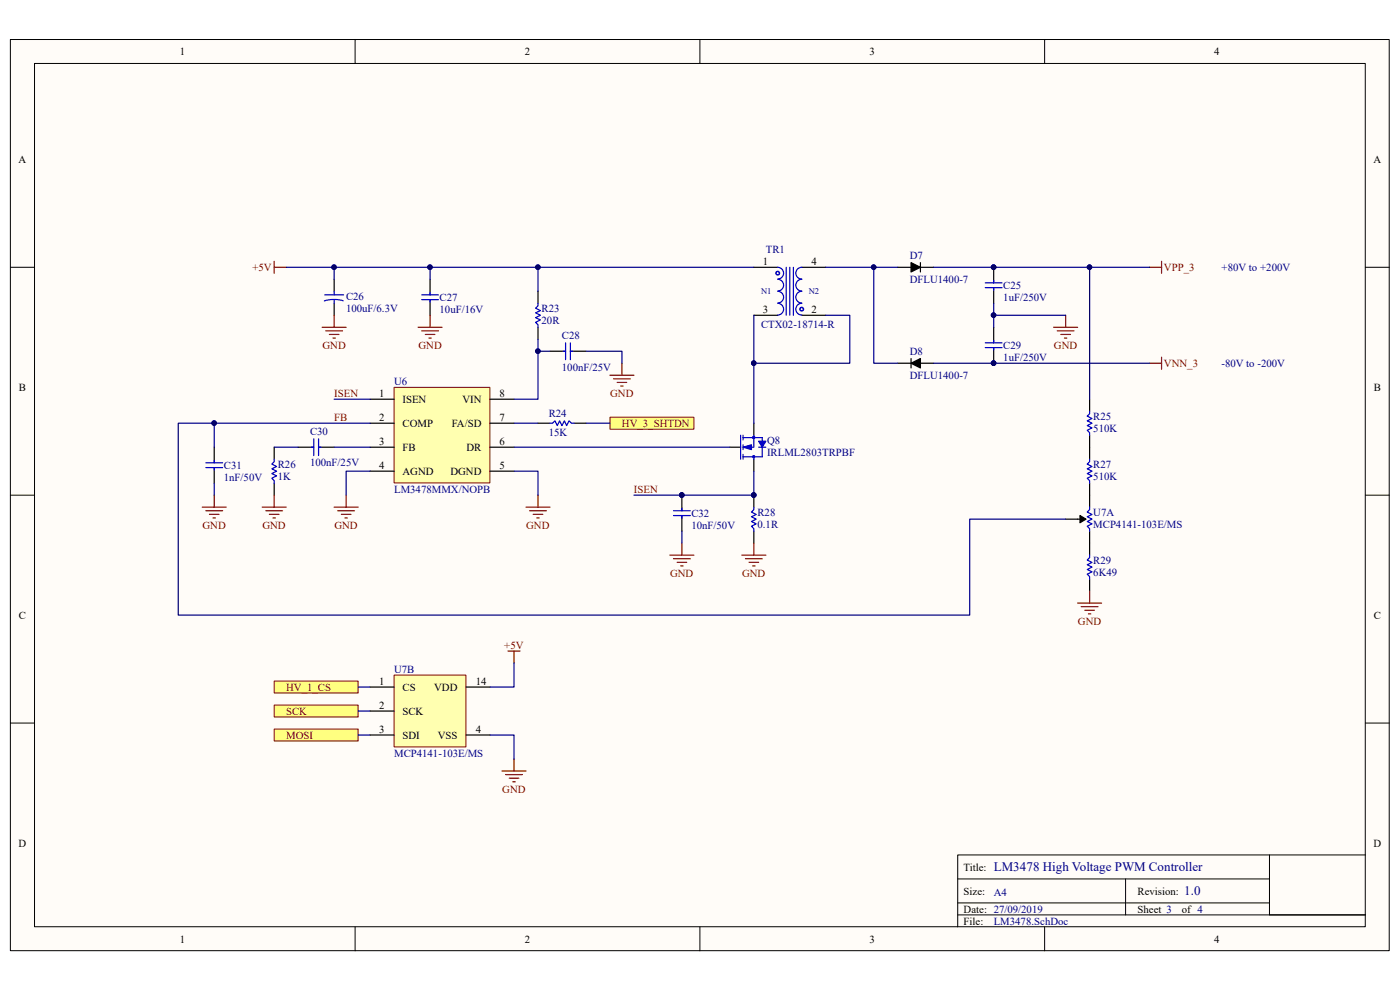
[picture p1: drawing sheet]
<svg xmlns="http://www.w3.org/2000/svg" width="297mm" height="210mm" viewBox="0 0 297 210" stroke-linecap="round" stroke-linejoin="round" font-family="sans-serif">
<path d="M2.2 8.4h292.5v193.3h-292.5z" fill="#fffcf8"/>
<path d="M2.2 8.4h292.5v193.3h-292.5z" fill="none" stroke="#000" stroke-width=".21"/>
<path d="M7.4 13.5h282.2v183.1h-282.2z" fill="#fffcf8"/>
<g fill="none" stroke="#000" stroke-width=".21">
<path d="M7.3 13.5h282.3v183.1h-282.3zM75.3 8.4v5.1M148.5 8.4v5.1M221.6 8.4v5.1M2.2 56.7h5.1M289.7 56.7h5.1M2.2 105h5.1M289.7 105h5.1M2.2 153.4h5.1M289.7 153.4h5.1M75.3 196.6v5.1M148.5 196.6v5.1"/>
<path d="M203.2 186.5h66.1M203.2 194.1h86.5M203.2 191.5h66.1M221.6 196.6v5.1M238.8 186.5v7.6M269.3 181.4v12.7M289.7 181.4h-86.5v15.2"/>
</g>
<path d="M159.9 56.7h5.1M170.1 56.7h5.1M190.5 56.7h3M193.3 55.7l2 1-2 1zM195 56.7h3.1M195.3 55.7v2M159.9 66.9h5.1M170.1 66.9h5.1M190.5 77.1h3M193.3 77.1l2-1v1.9zM193.3 76.1v1.9M195 77.1h3.1" fill="none" stroke="#000" stroke-width=".25"/>
<path d="M165 56.7a1.25 1.25 0 0 1 1.2 1.3 1.25 1.25 0 0 1-1.2 1.2M165 59.2a1.25 1.25 0 0 1 1.2 1.3 1.25 1.25 0 0 1-1.2 1.2M166.8 56.7v10.2M167.6 56.7v10.2M168.3 56.7v10.2M170.1 59.2a1.25 1.25 0 0 0-1.3 1.3 1.25 1.25 0 0 0 1.3 1.2M170.1 56.7a1.25 1.25 0 0 0-1.3 1.3 1.25 1.25 0 0 0 1.3 1.2M165 61.8a1.25 1.25 0 0 1 1.2 1.2 1.25 1.25 0 0 1-1.2 1.3M165 64.3a1.25 1.25 0 0 1 1.2 1.3 1.25 1.25 0 0 1-1.2 1.2M170.1 64.3a1.25 1.25 0 0 0-1.3 1.3 1.25 1.25 0 0 0 1.3 1.2M170.1 61.8a1.25 1.25 0 0 0-1.3 1.2 1.25 1.25 0 0 0 1.3 1.3" fill="none" stroke="#00f" stroke-width=".25"/>
<g fill="none" stroke="#00f" stroke-width=".76">
<circle cx="165" cy="58" r=".15"/>
<circle cx="170.1" cy="65.6" r=".15"/>
</g>
<path d="M193.3 55.7l2 1-2 1zM193.3 77.1l2-1v1.9z" fill="#000"/>
<path d="M83.7 82.2h20.2v20.2h-20.2z" fill="#ffffb0"/>
<path d="M83.6 82.2h20.3v20.2h-20.3z" fill="none" stroke="#800000" stroke-width=".21"/>
<path d="M78.5 84.7h5.1M78.5 89.8h5.1M78.5 94.9h5.1M78.5 100h5.1M104 84.7h5M104 89.8h5M104 94.9h5M104 100h5M154.8 94.9h2.3" fill="none" stroke="#000" stroke-width=".25"/>
<path d="M160.9 93.6h1.6l-.8 1.3z" fill="#00f"/>
<path d="M157.1 92.3v5.1M157.6 92.3v1M157.6 94.4v1M157.6 96.4v1M157.6 92.8h4.1v4.1h-4.1M157.9 94.9h2M160.9 93.6h1.6l-.8 1.3zM160.9 94.9h1.6" fill="none" stroke="#00f" stroke-width=".25"/>
<g fill="#00f" stroke="#00f" stroke-width=".25">
<circle cx="159.9" cy="92.8" r=".24"/>
<circle cx="159.9" cy="96.9" r=".24"/>
</g>
<path d="M157.6 94.9l1.8-.5v1z" fill="#00f"/>
<g fill="none" stroke="#00f" stroke-width=".25">
<path d="M68.9 62.6h4M70.9 61.8v.8M70.9 63.5v.8M72.8 63.8a6.8 6.8 0 0 0-4 0M89.5 62.6h3.5M89.5 63.6h3.5M91.2 62v.6M91.2 63.6v.5M114.1 64.3v.6l-.5 .5 1 .5-1 .5 1 .5-1 .5 1 .5-1 .5 .5 .5v.5M119.5 74.5h.5M120 72.7v3.6M121 72.7v3.6"/>
<path d="M121 74.5h.5M43.7 98.2h3.5M43.7 99.2h3.5M45.5 97.7v.5M45.5 99.2v.5M58.2 97.4v.5l-.5 .6 1 .5-1 .4 1 .6-1 .5 1 .4-1 .6 .5 .5v.5M66.1 94.9h.5M66.6 93.1v3.5M67.6 93.1v3.5M67.6 94.9h.5M116.7 89.8h.5l.5-.5 .5 1 .5-1 .5 1 .5-1 .5 1 .5-1 .5 .5h.6M157.6 94.9l1.8-.5v1z"/>
<path d="M159.9 92.3v2.6M159.9 96.9v.5M231.2 87.2v.6l-.5 .5 1 .5-1 .5 1 .5-1 .5 1 .5-1 .5 .5 .5v.5M231.2 97.4v.5l-.5 .6 1 .5-1 .4 1 .6-1 .5 1 .4-1 .6 .5 .5v.5M142.9 108.3h3.5M142.9 109.4h3.5M144.7 107.8v.5M144.7 109.4v.5M159.9 107.6v.5l-.5 .5 1 .5-1 .5 1 .5-1 .5 1 .5-1 .5 .5 .5v.6M231.2 117.8v.5l-.5 .5 1 .5-1 .5 1 .5-1 .5 1 .5-1 .5 .5 .5v.6M231.2 107.6v.5l-.5 .5 1 .5-1 .5 1 .5-1 .5 1 .5-1 .5 .5 .5v.6"/>
</g>
<g fill="none" stroke="#000" stroke-width=".25">
<path d="M70.9 59.2v2.6M91.2 59.2v3.4M70.9 64.3v2.6M91.2 63.6v3.3M114.1 61.8v2.5M114.1 69.4v2.6M116.7 74.5h3.3M121 74.5h3.3M45.5 94.9v3.3M45.5 99.2v3.3M58.2 94.9v2.5M63.3 94.9h3.3"/>
<path d="M67.6 94.9h3.3M114.1 89.8h2.6M121.8 89.8h2.5M159.9 89.8v2.5M159.9 97.4v2.6M231.2 84.7v2.5M231.2 92.3v5.1M58.2 102.5v2.5M144.7 105v3.3M144.7 109.4v3.3M159.9 105v2.6M159.9 112.7v2.5"/>
<path d="M226.1 110.1h3M229.1 109.4l1.3 .7-1.3 .8zM231.2 102.5v5.1M231.2 112.7v5.1M231.2 122.9v2.5"/>
</g>
<g fill="#000080" stroke="#000080" stroke-width=".21">
<circle cx="144.6" cy="105" r=".48"/>
<circle cx="159.9" cy="105" r=".48"/>
</g>
<path d="M229.1 109.4l1.3 .7-1.3 .8z" fill="#000"/>
<path d="M83.7 143.3h15.1v15.2h-15.1z" fill="#ffffb0"/>
<path d="M83.6 143.2h15.2v15.3h-15.2z" fill="none" stroke="#800000" stroke-width=".21"/>
<path d="M78.5 155.9h5.1M78.5 150.8h5.1M78.5 145.7h5.1M98.9 155.9h5.1M98.9 145.7h5.1" fill="none" stroke="#000" stroke-width=".25"/>
<path d="M129.4 88.5h17.8v2.6h-17.8z" fill-rule="evenodd" fill="#ffff80" stroke="#800000" stroke-width=".21"/>
<g fill="none" stroke="#800000" stroke-width=".25">
<path d="M58.2 55.4v2.6M58.2 56.7h2.5M243.9 56.7h2.5M246.4 55.4v2.6M68.3 69.4h5.1M69.1 70.2h3.6M69.9 71h2M70.6 71.7h.5M70.9 66.9v2.5M88.7 69.4h5.1M89.5 70.2h3.5M90.2 71h2.1"/>
<path d="M91 71.7h.5M91.2 66.9v2.5M129.4 79.6h5.1M131.9 77.1v2.5M223.5 69.4h5.1M224.3 70.2h3.6M225.1 71h2M225.8 71.7h.5M226.1 66.9v2.5M243.9 77.1h2.5M246.4 75.8v2.5M130.2 80.4h3.5"/>
<path d="M130.9 81.1h2.1M131.7 81.9h.5M42.9 107.6h5.1M43.7 108.3h3.5M44.4 109.1h2.1M45.2 109.9h.5M45.5 105v2.6M55.6 107.6h5.1M56.4 108.3h3.5M57.2 109.1h2M57.9 109.9h.5M58.2 105v2.6"/>
<path d="M70.9 107.6h5.1M71.7 108.3h3.5M72.4 109.1h2.1M73.2 109.9h.5M73.4 105v2.6M111.6 107.6h5.1M112.4 108.3h3.5M113.1 109.1h2.1M113.9 109.9h.5M114.1 105v2.6M142.1 117.8h5.1M142.9 118.5h3.5"/>
<path d="M143.6 119.3h2.1M144.7 115.2v2.6M157.4 117.8h5.1M158.1 118.5h3.6M158.9 119.3h2M159.9 115.2v2.6M144.4 120.1h.5M159.7 120.1h.5M228.6 127.9h5.1M229.4 128.7h3.5M230.1 129.5h2.1M230.9 130.2h.5"/>
<path d="M231.2 125.4v2.5"/>
</g>
<path d="M210.8 56.7v3.3M210.8 61v3.3M210.8 69.4v3.3M210.8 73.7v3.4" fill="none" stroke="#000" stroke-width=".25"/>
<g fill="#000080" stroke="#000080" stroke-width=".21">
<circle cx="210.8" cy="56.7" r=".48"/>
<circle cx="210.8" cy="77" r=".48"/>
</g>
<path d="M210.8 59.5v.5M209 60h3.6M209 61h3.6M209 72.7h3.6M209 73.7h3.6M210.8 61v.5M210.8 72.2v.5M210.8 73.7v.6" fill="none" stroke="#00f" stroke-width=".25"/>
<g fill="#ffff80" stroke="#800000" stroke-width=".21">
<path d="M58.2 144.5h17.8v2.5h-17.8z" fill-rule="evenodd"/>
<path d="M58.2 149.6h17.8v2.5h-17.8z" fill-rule="evenodd"/>
<path d="M58.2 154.7h17.8v2.5h-17.8z" fill-rule="evenodd"/>
</g>
<path d="M107.8 138.1h2.5M109 138.1v2.6M106.5 163.6h5.1M107.3 164.3h3.5M108 165.1h2.1M108.8 165.8h.5M109 161v2.6" fill="none" stroke="#800000" stroke-width=".25"/>
<g fill="none" stroke="#000080" stroke-width=".25">
<path d="M60.7 56.7h53.4v5.1M70.9 56.7v2.5M91.2 56.7v2.5M114.1 56.7h45.8M175.2 56.7h15.3M185.4 56.7v20.4h5.1M198.1 56.7h45.8M231.2 56.7v28M114.1 72v12.7h-5.1M114.1 74.5h2.6M124.3 74.5h7.6v2.6M159.9 66.9v22.9"/>
<path d="M175.2 66.9h5.1v10.2h-20.4M198.1 77.1h45.8M210.8 64.3v5.1M210.8 66.9h15.3M45.5 89.8v5.1M58.2 94.9h5.1M70.9 94.9h7.6M70.9 84.7h7.6M78.5 100h-5.1v5M78.5 89.8h-40.7v40.7h167.9v-20.4h20.4M109 100h5.1v5M109 89.8h5.1"/>
<path d="M109 94.9h45.8M124.3 89.8h5.1M159.9 100v5h-25.4M45.5 102.5v2.5M144.7 112.7v2.5M76 145.7h2.5M76 150.8h2.5M76 155.9h2.5M104 155.9h5v5.1M109 140.7v5h-5"/>
</g>
<g fill="#000080" stroke="#000080" stroke-width=".21">
<circle cx="70.9" cy="56.7" r=".48"/>
<circle cx="91.2" cy="56.7" r=".48"/>
<circle cx="114.1" cy="56.7" r=".48"/>
<circle cx="159.9" cy="77" r=".48"/>
<circle cx="114.1" cy="74.5" r=".48"/>
<circle cx="144.6" cy="105" r=".48"/>
<circle cx="159.9" cy="105" r=".48"/>
<circle cx="185.3" cy="56.7" r=".48"/>
<circle cx="210.8" cy="66.9" r=".48"/>
<circle cx="210.8" cy="77" r=".48"/>
<circle cx="210.8" cy="56.7" r=".48"/>
<circle cx="231.1" cy="56.7" r=".48"/>
<circle cx="45.4" cy="89.8" r=".48"/>
</g>
<g font-size="2.8" fill="#000080">
<text x="210.8" y="184.8">LM3478 High Voltage PWM Controller</text>
<text x="251.2" y="189.9">1.0</text>
</g>
<g font-size="2.3">
<text x="38.2" y="11.7">1</text>
<text x="111.3" y="11.7">2</text>
<text x="184.5" y="11.7">3</text>
<text x="257.6" y="11.7">4</text>
<text x="3.9" y="34.6">A</text>
<text x="291.4" y="34.6">A</text>
<text x="161.8" y="56.2">1</text>
<text x="172.1" y="56.2">4</text>
<text x="161.8" y="66.4">3</text>
<text x="172.1" y="66.4">2</text>
<text x="4" y="82.9">B</text>
<text x="291.5" y="82.9">B</text>
<text x="80.4" y="84.2">1</text>
<text x="80.4" y="89.3">2</text>
<text x="85.4" y="85.5">ISEN</text>
<text x="98.1" y="85.5">VIN</text>
<text x="106" y="89.3">7</text>
<text x="106" y="84.2">8</text>
<text x="80.4" y="94.4">3</text>
<text x="85.4" y="90.6">COMP</text>
<text x="85.4" y="95.6">FB</text>
<text x="95.8" y="90.6">FA/SD</text>
<text x="99" y="95.6">DR</text>
<text x="106" y="94.4">6</text>
<text x="80.4" y="99.4">4</text>
<text x="85.4" y="100.7">AGND</text>
<text x="95.5" y="100.7">DGND</text>
<text x="106" y="99.4">5</text>
<text x="4" y="131.3">C</text>
<text x="291.5" y="131.3">C</text>
<text x="80.4" y="145.2">1</text>
<text x="85.4" y="146.5">CS</text>
<text x="92.1" y="146.5">VDD</text>
<text x="100.9" y="145.2">14</text>
<text x="80.4" y="155.4">3</text>
<text x="80.4" y="150.3">2</text>
<text x="85.4" y="151.6">SCK</text>
<text x="100.9" y="155.4">4</text>
<text x="85.4" y="156.7">SDI</text>
<text x="92.9" y="156.7">VSS</text>
<text x="3.9" y="179.6">D</text>
<text x="291.4" y="179.6">D</text>
<text x="204.4" y="184.7">Title:</text>
<text x="204.4" y="189.8">Size:</text>
<text x="241.3" y="189.8">Revision:</text>
<text x="204.4" y="193.6">Date: 27/09/2019</text>
<text x="204.4" y="196.1">File:</text>
<text x="241.3" y="193.6">Sheet 3</text>
<text x="250.7" y="193.6">of 4</text>
<text x="38.2" y="199.9">1</text>
<text x="111.3" y="199.9">2</text>
<text x="184.5" y="199.9">3</text>
<text x="257.6" y="199.9">4</text>
</g>
<g font-size="2.3" fill="#000080">
<text x="162.5" y="53.7">TR1</text>
<text x="193" y="54.9">D7</text>
<text x="259.2" y="57.5">+80V to +200V</text>
<text x="73.4" y="63.6">C26</text>
<text x="93.3" y="63.8">C27</text>
<text x="193" y="60">DFLU1400-7</text>
<text x="212.9" y="61.3">C25</text>
<text x="212.9" y="63.8">1uF/250V</text>
<text x="73.4" y="66.1">100uF/6.3V</text>
<text x="93.3" y="66.4">10uF/16V</text>
<text x="114.9" y="66.1">R23</text>
<text x="114.9" y="68.7">20R</text>
<text x="119.2" y="72">C28</text>
<text x="161.5" y="69.7">CTX02-18714-R</text>
<text x="193" y="75.3">D8</text>
<text x="212.9" y="74">C29</text>
<text x="212.9" y="76.6">1uF/250V</text>
<text x="259.2" y="77.9">-80V to -200V</text>
<text x="83.6" y="81.7">U6</text>
<text x="119.2" y="78.6">100nF/25V</text>
<text x="193" y="80.3">DFLU1400-7</text>
<text x="116.4" y="88.5">R24</text>
<text x="231.9" y="89">R25</text>
<text x="65.8" y="92.3">C30</text>
<text x="116.4" y="92.6">15K</text>
<text x="162.7" y="94.1">Q8</text>
<text x="231.9" y="91.6">510K</text>
<text x="47.5" y="99.4">C31</text>
<text x="47.5" y="102">1nF/50V</text>
<text x="58.9" y="99.2">R26</text>
<text x="58.9" y="101.7">1K</text>
<text x="65.8" y="98.9">100nF/25V</text>
<text x="162.7" y="96.6">IRLML2803TRPBF</text>
<text x="231.9" y="99.2">R27</text>
<text x="231.9" y="101.7">510K</text>
<text x="83.6" y="104.6">LM3478MMX/NOPB</text>
<text x="146.7" y="109.6">C32</text>
<text x="146.7" y="112.2">10nF/50V</text>
<text x="160.7" y="109.4">R28</text>
<text x="160.7" y="111.9">0.1R</text>
<text x="231.9" y="109.4">U7A</text>
<text x="231.9" y="111.9">MCP4141-103E/MS</text>
<text x="231.9" y="119.5">R29</text>
<text x="231.9" y="122.1">6K49</text>
<text x="83.6" y="142.7">U7B</text>
<text x="83.6" y="160.5">MCP4141-103E/MS</text>
<text x="210.8" y="190">A4</text>
<text x="210.8" y="196.1">LM3478.SchDoc</text>
</g>
<g font-size="2.3" fill="#800000">
<text x="53.6" y="57.5">+5V</text>
<text x="246.9" y="57.5">VPP_3</text>
<text x="68.4" y="74">GND</text>
<text x="88.8" y="74">GND</text>
<text x="223.6" y="74">GND</text>
<text x="246.9" y="77.9">VNN_3</text>
<text x="70.9" y="84.2">ISEN</text>
<text x="70.9" y="89.3">FB</text>
<text x="129.5" y="84.2">GND</text>
<text x="132" y="90.6">HV_3_SHTDN</text>
<text x="134.5" y="104.6">ISEN</text>
<text x="43" y="112.2">GND</text>
<text x="55.7" y="112.2">GND</text>
<text x="71" y="112.2">GND</text>
<text x="111.6" y="112.2">GND</text>
<text x="142.2" y="122.3">GND</text>
<text x="157.4" y="122.3">GND</text>
<text x="107" y="137.6">+5V</text>
<text x="228.7" y="132.5">GND</text>
<text x="60.7" y="146.5">HV_1_CS</text>
<text x="60.7" y="151.6">SCK</text>
<text x="60.7" y="156.7">MOSI</text>
<text x="106.6" y="168.1">GND</text>
</g>
<g font-size="1.8" fill="#000080">
<text x="161.5" y="62.4">N1</text>
<text x="171.6" y="62.4">N2</text>
</g>
</svg>
